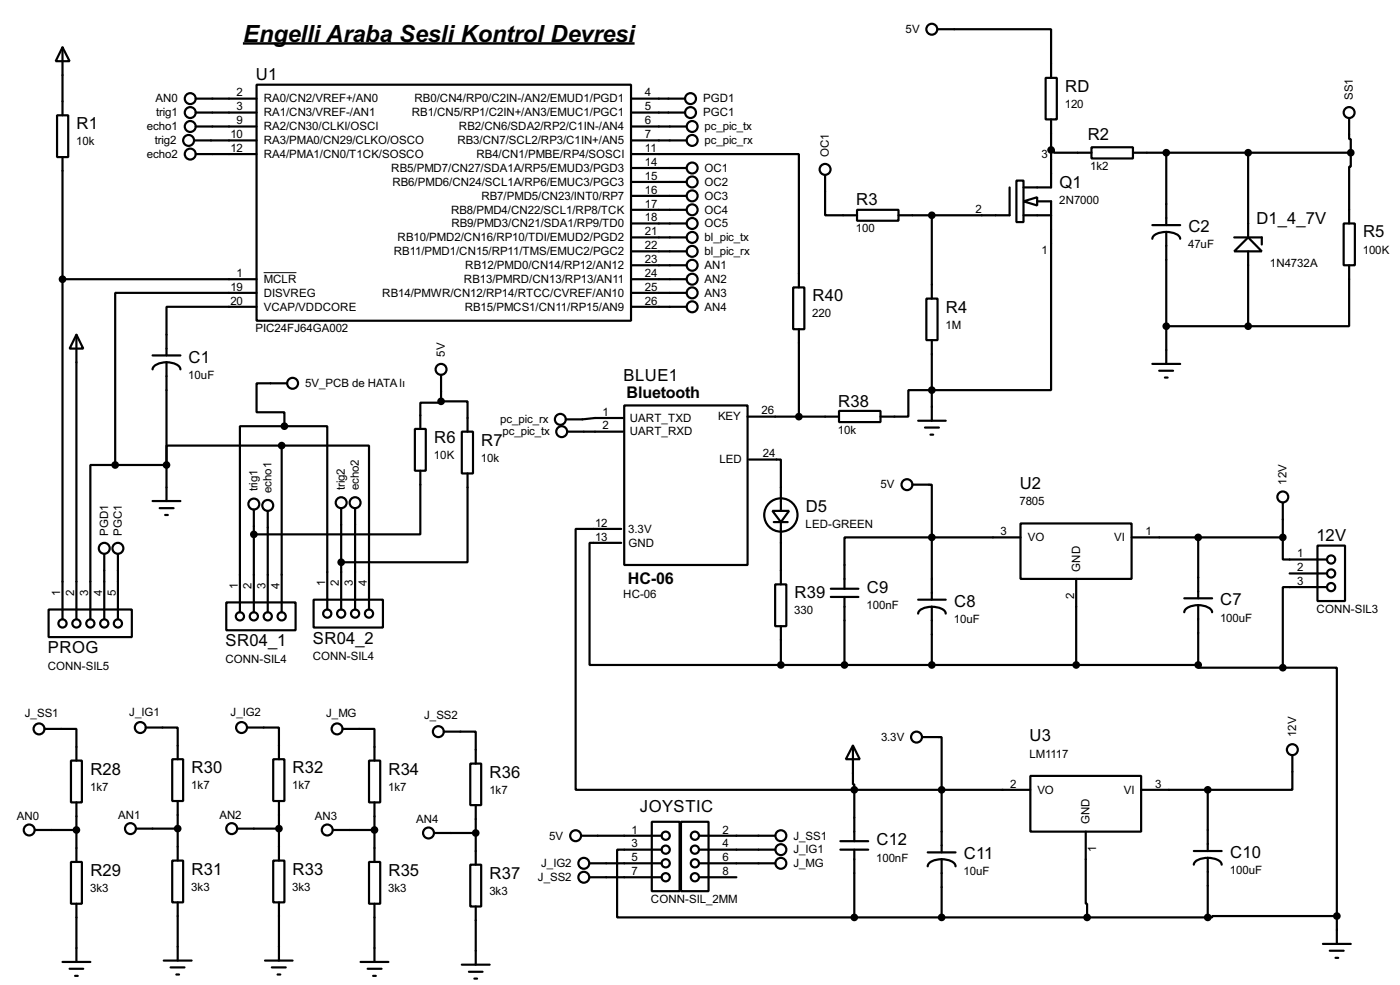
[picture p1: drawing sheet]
<svg xmlns="http://www.w3.org/2000/svg" width="256mm" height="180mm" viewBox="0 0 256 180" stroke-linecap="round" stroke-linejoin="round" font-family="sans-serif">
<g fill="none" stroke="#000" stroke-width=".4">
<path d="M11.5 8.7l1.3 2.5h-2.6zM11.5 8.7v12.4M35.9 18.1h11.1M47 15.5h68.6v43.2h-68.6zM115.6 18.1h9.9M171.8 5.4h20.8v8.9M191.6 14.3h2v7.6h-2zM10.5 21.1h2v7.7h-2zM11.5 28.8v84.5M35.6 25.7h11.4M35.9 23.2h11.1M35.9 20.6h11.1"/>
<path d="M35.9 28.2h11.1M115.6 28.2h30.8v24.4M115.6 23.2h10.2M115.6 25.7h10.2M115.6 20.6h9.9M115.6 30.8h10.2M115.6 33.3h10.2M115.6 35.9h10.2M115.6 38.4h10.2M151.2 32.1v7.3h5.8M157 38.4h7.6v2h-7.6zM170.7 39.4v15.3"/>
<path d="M185 34.3v5.1h-20.4M186.2 33.1h1.3v7.6h-1.3zM187.5 36.9l2.5-.8v1.5zM187.5 39.4h5.1M190 36.9h2.6v34.5h-26.2v4.9h-5.1M192.6 27.5h.5v.5h6.9M192.6 21.9v12.4h-5.1M200 27h7.6v2h-7.6zM207.6 28h39.9M213.7 28v13.2M228.7 28v15.5M247.2 21.6v3.9h.3v2.5"/>
<path d="M247.5 28v2.5h-.3v10.4M11.5 51.1h35.5M47 56.2h-16.5v8.9M47 53.6h-25.9v31.5M115.6 40.9h10.2M115.6 48.6h10.2M115.6 51.1h10.2M115.6 53.6h10.2M115.6 56.2h10.2M115.6 43.5h10.2M115.6 46h10.2M145.3 52.6h2.1v7.7h-2.1z"/>
<path d="M169.7 54.7h2.1v7.6h-2.1zM211.1 41.2h5.1M213.7 42.5a3.3 3.3 0 0 1 2.4 .8l.1 .4M213.7 42.5a3.2 3.2 0 0 0-2.5 .8l-.1 .4M213.7 42.5v24.1M213.7 59.7h15M226.1 43.5h5.1v1.3M228.7 43.5l2.5 2.5h-5.1zM228.7 46v13.7M246.2 40.9h2v7.7h-2zM247.2 48.6v11.1h-18.5M14 61.3l1.3 2.5h-2.5z"/>
<path d="M14 61.3v52M28 65.1h5.1M30.5 66.3a2.33 2.33 0 0 1 2.6 1.3M30.5 66.3a2.37 2.37 0 0 0-2.5 1.3M30.5 66.3v25.4M52.1 78h-8.1v34.1M52.1 78h7.9v33.6M52.6 70.2h-5.6v5.3h5.1v2.5M76 78.5h2v7.7h-2zM80.8 73.5v.2h-3.8v4.8M80.8 73.5h4.9v5.5M80.8 68.6v4.9"/>
<path d="M84.6 79h2.1v7.7h-2.1zM103.9 79h10.2M114.1 76.5h-5.1l-2.3 .3h-3M114.4 74.2h22.6v29.2h-22.6zM137 76.3h16.7M146.4 60.3v16M153.7 75.2h7.6v2.1h-7.6zM168.2 77h5.1M169.5 78.3h2.5M170.5 79.6h.5M170.7 62.3v14.7M211.1 66.6h5.1"/>
<path d="M212.4 67.9h2.5M213.4 69.1h.5M21.1 85.1h-4.5v28.2M28 91.7h5.1M29.3 93h2.5M30.3 94.3h.5M46.5 93.3v18.8M49.1 93.5v18.6M51.6 81.6h-21.1v3.5h-9.4M51.6 81.6h16v30M51.6 81.6v30.5M62.5 93v18.6"/>
<path d="M65.1 93v18.6M77 86.2v11.6h-30.5M85.7 86.7v16.2h-23.2M113.8 96.8h-8.3v47.8h51M113.8 99.4h-5.8v22.3h35.1M137.2 84.1h5.9v9.4M141.5 93.5h3.1l-1.5 2.1zM141.8 95.6h2.5M143.1 95.6v11.4M167.2 88.7h3.5v9.7M170.7 98.4h-16v9.4M170.7 98.4v11.4"/>
<path d="M170.7 98.4h16.3M187 95.8h20.3v10.2h-20.3zM207.3 98.4h27.7M219.5 98.4v11.1M235 98.4v4h8.1M235 92v6.4M241.4 99.9h5v10.1h-5zM8.9 111.6h15.3v5h-15.3zM19.1 101.4v11.9M21.6 101.4v11.9M41.5 110.3h12.7v5.1h-12.7zM57.5 109.8h12.7v5.1h-12.7z"/>
<path d="M142 107h2.1v7.6h-2.1zM143.1 114.6v7.1M152.2 107.8h5.1M152.2 109.3h5.1M154.7 109.3v12.4M168.2 109.8h5.1M170.7 111.1a3.2 3.2 0 0 1 2.5 .8l.1 .4M170.7 111.1a2.27 2.27 0 0 0-2.5 1.2M170.7 111.1v10.6M197.2 106v15.7M217 109.5h5.1M219.5 110.8a2.37 2.37 0 0 1 2.6 1.3"/>
<path d="M219.5 110.8a2.33 2.33 0 0 0-2.5 1.3M219.5 110.8v10.9M236.3 105h6.8M243.1 107.5h-8.1v14.7M8.2 133.4h5.8v5.8M13 139.2h2v7.7h-2zM26.7 133.2h5.9v5.8M31.6 139h2v7.6h-2zM45.3 133.2h5.8v5.8M50.1 139h2v7.6h-2zM62.8 133.4h5.8v5.8M67.6 139.2h2.1v7.7h-2.1z"/>
<path d="M81.3 133.9h5.9v5.9M86.2 139.8h2v7.6h-2zM143.1 121.7h76.4M156.3 136.5l1.2 2.5h-2.5zM156.3 136.5v7.1h.2v1M169 134.9h3.5v21.1M219.5 121.7v.5h15.5M235 122.2h9.9v45.5M236.8 138.2v6.4h-15.5M6.4 151.9h7.6M13 157.8h2v7.6h-2zM14 146.9v10.9"/>
<path d="M24.9 151.7h7.7M31.6 157.5h2v7.7h-2zM32.6 146.6v10.9M43.5 151.7h7.6M50.1 157.5h2v7.7h-2zM51.1 146.6v10.9M61 151.9h7.6M67.6 157.8h2.1v7.6h-2.1zM68.6 146.9v10.9M79.6 152.5h7.6M86.2 158.3h2v7.6h-2zM87.2 147.4v10.9"/>
<path d="M106.5 153h14.7M108 158h13.2M119.4 150.4h5.1v12.7h-5.1zM121.2 155.5h-8.1v12.4h43.4M124.8 150.4h5v12.7h-5zM128.1 153h13.9M128.1 155.5h13.9M128.1 158h13.9M154 155.5h5.1M154 154h5.1M156.5 144.6h32.3M156.5 144.6v9.4"/>
<path d="M156.5 155.5v12.4M170 156h5.1M172.5 157.3a3.2 3.2 0 0 1 2.4 .9l.2 .4M172.5 157.3a3.2 3.2 0 0 0-2.4 .9l-.1 .4M172.5 157.3v10.6M188.8 142h20.3v10.2h-20.3zM198.9 152.2v13.2h.3v2.5M209.1 144.6h12.2M218.7 155.8h5.1M221.3 157a3.2 3.2 0 0 1 2.4 .9l.1 .4M221.3 157a3.3 3.3 0 0 0-2.5 .9l-.1 .4M221.3 144.6v11.2"/>
<path d="M221.3 157v10.9M11.5 176.1h5.1M12.8 177.3h2.5M13.8 178.6h.5M14 165.4v10.7M30 175.8h5.1M31.3 177.1h2.5M32.3 178.4h.5M32.6 165.2v10.6M48.6 175.8h5M49.8 177.1h2.6M50.9 178.4h.5"/>
<path d="M51.1 165.2v10.6M66.1 176.1h5.1M67.4 177.3h2.5M68.4 178.6h.5M68.6 165.4v10.7M84.6 176.6h5.1M85.9 177.9h2.5M86.9 179.1h.5M87.2 165.9v10.7M108 160.6h13.2M128.1 160.6h6.8M156.5 167.9h64.8"/>
<path d="M242.4 172.8h5.1M243.6 174h2.6M244.7 175.3h.5M244.9 167.7h-22.8v.2h-.8M244.9 167.7v5.1"/>
<circle cx="34.8" cy="18.1" r="1"/>
<circle cx="126.5" cy="18.1" r="1"/>
<circle cx="170.7" cy="5.4" r="1"/>
<circle cx="34.5" cy="25.7" r="1"/>
<circle cx="34.8" cy="28.2" r="1"/>
<circle cx="34.8" cy="23.2" r="1"/>
<circle cx="34.8" cy="20.6" r="1"/>
<circle cx="126.5" cy="20.6" r="1"/>
<circle cx="126.8" cy="30.8" r="1"/>
<circle cx="126.8" cy="33.3" r="1"/>
<circle cx="126.8" cy="35.9" r="1"/>
<circle cx="126.8" cy="38.4" r="1"/>
<circle cx="126.8" cy="25.7" r="1"/>
<circle cx="126.8" cy="23.2" r="1"/>
<circle cx="151.1" cy="31" r="1"/>
<circle cx="247.1" cy="20.6" r="1"/>
<circle cx="126.8" cy="43.5" r="1"/>
<circle cx="126.8" cy="48.6" r="1"/>
<circle cx="126.8" cy="46" r="1"/>
<circle cx="126.8" cy="40.9" r="1"/>
<circle cx="126.8" cy="51.1" r="1"/>
<circle cx="126.8" cy="53.6" r="1"/>
<circle cx="126.8" cy="56.2" r="1"/>
<circle cx="53.6" cy="70.2" r="1"/>
<circle cx="80.8" cy="67.6" r="1"/>
<circle cx="102.6" cy="76.8" r="1"/>
<circle cx="102.9" cy="79" r="1"/>
<circle cx="46.5" cy="92.3" r="1"/>
<circle cx="49" cy="92.5" r="1"/>
<circle cx="62.5" cy="92" r="1"/>
<circle cx="65" cy="92" r="1"/>
<circle cx="143" cy="94.3" r="3.1"/>
<circle cx="166.1" cy="88.7" r="1"/>
<circle cx="235" cy="91" r="1"/>
<circle cx="11.4" cy="114.1" r=".75"/>
<circle cx="14" cy="114.1" r=".75"/>
<circle cx="16.5" cy="114.1" r=".75"/>
<circle cx="19.1" cy="100.4" r="1"/>
<circle cx="19.1" cy="114.1" r=".75"/>
<circle cx="21.6" cy="100.4" r="1"/>
<circle cx="21.6" cy="114.1" r=".75"/>
<circle cx="43.9" cy="112.8" r=".75"/>
<circle cx="46.5" cy="112.8" r=".75"/>
<circle cx="49" cy="112.8" r=".75"/>
<circle cx="51.6" cy="112.8" r=".75"/>
<circle cx="59.9" cy="112.3" r=".75"/>
<circle cx="62.5" cy="112.3" r=".75"/>
<circle cx="65" cy="112.3" r=".75"/>
<circle cx="67.6" cy="112.3" r=".75"/>
<circle cx="243.8" cy="102.4" r=".75"/>
<circle cx="243.8" cy="107.5" r=".75"/>
<circle cx="243.8" cy="105" r=".75"/>
<circle cx="7.1" cy="133.4" r="1"/>
<circle cx="25.7" cy="133.2" r="1"/>
<circle cx="44.2" cy="133.2" r="1"/>
<circle cx="61.7" cy="133.4" r="1"/>
<circle cx="80.3" cy="133.9" r="1"/>
<circle cx="167.9" cy="134.9" r="1"/>
<circle cx="236.7" cy="137.2" r="1"/>
<circle cx="5.3" cy="151.9" r="1"/>
<circle cx="23.9" cy="151.7" r="1"/>
<circle cx="42.4" cy="151.7" r="1"/>
<circle cx="59.9" cy="151.9" r="1"/>
<circle cx="78.5" cy="152.5" r="1"/>
<circle cx="105.4" cy="153" r="1"/>
<circle cx="106.9" cy="158" r="1"/>
<circle cx="121.9" cy="158" r=".75"/>
<circle cx="121.9" cy="153" r=".75"/>
<circle cx="121.9" cy="155.5" r=".75"/>
<circle cx="127.3" cy="155.5" r=".75"/>
<circle cx="127.3" cy="158" r=".75"/>
<circle cx="127.3" cy="153" r=".75"/>
<circle cx="143" cy="158" r="1"/>
<circle cx="143" cy="155.5" r="1"/>
<circle cx="143" cy="153" r="1"/>
<circle cx="106.9" cy="160.6" r="1"/>
<circle cx="121.9" cy="160.6" r=".75"/>
<circle cx="127.3" cy="160.6" r=".75"/>
</g>
<path d="M48.3 49.9h6" fill="none" stroke="#000" stroke-width=".18"/>
<g fill="#000" stroke="#000" stroke-width=".4">
<circle cx="170.7" cy="39.4" r=".5"/>
<circle cx="192.5" cy="27.5" r=".5"/>
<circle cx="213.6" cy="28" r=".5"/>
<circle cx="228.6" cy="28" r=".5"/>
<circle cx="247.4" cy="28" r=".5"/>
<circle cx="11.4" cy="51.1" r=".5"/>
<circle cx="213.6" cy="59.7" r=".5"/>
<circle cx="228.6" cy="59.7" r=".5"/>
<circle cx="52.1" cy="78" r=".5"/>
<circle cx="80.8" cy="73.5" r=".5"/>
<circle cx="146.3" cy="76.3" r=".5"/>
<circle cx="170.7" cy="71.4" r=".5"/>
<circle cx="21.1" cy="85.1" r=".5"/>
<circle cx="30.5" cy="85.1" r=".5"/>
<circle cx="46.5" cy="97.8" r=".5"/>
<circle cx="51.6" cy="81.6" r=".5"/>
<circle cx="170.7" cy="98.4" r=".5"/>
<circle cx="219.5" cy="98.4" r=".5"/>
<circle cx="235" cy="98.4" r=".5"/>
<circle cx="62.5" cy="102.9" r=".5"/>
<circle cx="143" cy="121.7" r=".5"/>
<circle cx="154.7" cy="121.7" r=".5"/>
<circle cx="170.7" cy="121.7" r=".5"/>
<circle cx="197.1" cy="121.7" r=".5"/>
<circle cx="219.5" cy="121.7" r=".5"/>
<circle cx="235" cy="122.2" r=".5"/>
<circle cx="14" cy="151.9" r=".5"/>
<circle cx="32.5" cy="151.7" r=".5"/>
<circle cx="51.1" cy="151.7" r=".5"/>
<circle cx="68.6" cy="151.9" r=".5"/>
<circle cx="87.1" cy="152.5" r=".5"/>
<circle cx="156.5" cy="144.6" r=".5"/>
<circle cx="172.5" cy="144.6" r=".5"/>
<circle cx="221.2" cy="144.6" r=".5"/>
<circle cx="156.5" cy="167.9" r=".5"/>
<circle cx="172.5" cy="167.9" r=".5"/>
<circle cx="199.1" cy="167.9" r=".5"/>
<circle cx="221.2" cy="167.9" r=".5"/>
<circle cx="244.9" cy="167.7" r=".5"/>
</g>
<path d="M44.5 8h71.8" fill="none" stroke="#000" stroke-width=".45"/>
<text font-size="4.9" x="44.6" y="7.8">Engelli Araba Sesli Kontrol Devresi</text>
<g font-size="3.4">
<text x="46.9" y="14.7">U1</text>
<text x="195.1" y="16.8">RD</text>
<text x="14" y="23.6">R1</text>
<text x="199.3" y="25.7">R2</text>
<text x="194.1" y="34.4">Q1</text>
<text x="156.9" y="37.6">R3</text>
<text x="230.2" y="40.9">D1_4_7V</text>
<text x="217.7" y="42.5">C2</text>
<text x="249.7" y="43.4">R5</text>
<text x="148.9" y="55.2">R40</text>
<text x="173.3" y="57.2">R4</text>
<text x="34.6" y="66.3">C1</text>
<text x="114.2" y="69.7">BLUE1</text>
<text x="153.6" y="74.4">R38</text>
<text x="79.6" y="81.1">R6</text>
<text x="88.2" y="81.5">R7</text>
<text x="186.8" y="89.5">U2</text>
<text x="147.6" y="93.8">D5</text>
<text x="241.2" y="99.1">12V</text>
<text x="145.6" y="109.5">R39</text>
<text x="158.8" y="108.5">C9</text>
<text x="174.8" y="111.1">C8</text>
<text x="223.6" y="110.8">C7</text>
<text x="8.8" y="119.6">PROG</text>
<text x="41.3" y="118.3">SR04_1</text>
<text x="57.3" y="117.8">SR04_2</text>
<text x="188.6" y="135.7">U3</text>
<text x="16.6" y="141.8">R28</text>
<text x="35.1" y="141.5">R30</text>
<text x="53.6" y="141.5">R32</text>
<text x="71.2" y="141.8">R34</text>
<text x="89.7" y="142.3">R36</text>
<text x="117.2" y="148.6">JOYSTIC</text>
<text x="160.6" y="154.7">C12</text>
<text x="16.6" y="160.3">R29</text>
<text x="35.1" y="160.1">R31</text>
<text x="53.6" y="160.1">R33</text>
<text x="71.2" y="160.3">R35</text>
<text x="89.7" y="160.8">R37</text>
<text x="176.6" y="157.3">C11</text>
<text x="225.4" y="157">C10</text>
</g>
<g font-size="3.3">
<text x="114.8" y="72.9">Bluetooth</text>
<text x="115" y="107">HC-06</text>
</g>
<g font-size="2.4">
<text x="165.9" y="6">5V</text>
<text x="43.4" y="17.6">2</text>
<text x="118.2" y="17.6">4</text>
<text x="26.9" y="23.8">echo1</text>
<text x="28.5" y="18.7">AN0</text>
<text x="28.6" y="21.3">trig1</text>
<text x="43.4" y="20.2">3</text>
<text x="43.4" y="22.8">9</text>
<text x="48.3" y="18.7">RA0/CN2/VREF+/AN0</text>
<text x="48.3" y="21.3">RA1/CN3/VREF-/AN1</text>
<text x="48.3" y="23.8">RA2/CN30/CLKI/OSCI</text>
<text x="75.4" y="21.3">RB1/CN5/RP1/C2IN+/AN3/EMUC1/PGC1</text>
<text x="75.9" y="18.7">RB0/CN4/RP0/C2IN-/AN2/EMUD1/PGD1</text>
<text x="84.1" y="23.8">RB2/CN6/SDA2/RP2/C1IN-/AN4</text>
<text x="118.2" y="20.2">5</text>
<text x="118.2" y="22.8">6</text>
<text x="128.8" y="18.7">PGD1</text>
<text x="128.8" y="21.3">PGC1</text>
<text x="129.1" y="23.8">pc_pic_tx</text>
<text x="195.1" y="19.8">120</text>
<text x="247.9" y="18.3" transform="rotate(-90 247.9 18.3)">SS1</text>
<text x="14" y="26.6">10k</text>
<text x="26.9" y="28.9">echo2</text>
<text x="28.4" y="26.4">trig2</text>
<text x="42.2" y="25.3">10</text>
<text x="42.2" y="27.8">12</text>
<text x="48.3" y="26.4">RA3/PMA0/CN29/CLKO/OSCO</text>
<text x="48.3" y="28.9">RA4/PMA1/CN0/T1CK/SOSCO</text>
<text x="83.8" y="26.4">RB3/CN7/SCL2/RP3/C1IN+/AN5</text>
<text x="87.3" y="28.9">RB4/CN1/PMBE/RP4/SOSCI</text>
<text x="118.2" y="25.3">7</text>
<text x="118.2" y="27.8">11</text>
<text x="129.1" y="26.4">pc_pic_rx</text>
<text x="151.9" y="28.7" transform="rotate(-90 151.9 28.7)">OC1</text>
<text x="190.8" y="28.9">3</text>
<text x="71.7" y="31.4">RB5/PMD7/CN27/SDA1A/RP5/EMUD3/PGD3</text>
<text x="71.9" y="34">RB6/PMD6/CN24/SCL1A/RP6/EMUC3/PGC3</text>
<text x="118.2" y="32.9">15</text>
<text x="118.2" y="35.5">16</text>
<text x="118.2" y="30.3">14</text>
<text x="129.1" y="31.4">OC1</text>
<text x="129.1" y="34">OC2</text>
<text x="199.7" y="31.1">1k2</text>
<text x="82.6" y="39.1">RB8/PMD4/CN22/SCL1/RP8/TCK</text>
<text x="82.7" y="41.6">RB9/PMD3/CN21/SDA1/RP9/TD0</text>
<text x="88.2" y="36.6">RB7/PMD5/CN23/INT0/RP7</text>
<text x="118.2" y="38">17</text>
<text x="118.2" y="40.5">18</text>
<text x="129.1" y="36.6">OC3</text>
<text x="129.1" y="39.1">OC4</text>
<text x="129.1" y="41.6">OC5</text>
<text x="178.7" y="39">2</text>
<text x="194.1" y="37.3">2N7000</text>
<text x="72.1" y="46.7">RB11/PMD1/CN15/RP11/TMS/EMUC2/PGC2</text>
<text x="72.8" y="44.1">RB10/PMD2/CN16/RP10/TDI/EMUD2/PGD2</text>
<text x="118.2" y="43">21</text>
<text x="118.2" y="45.6">22</text>
<text x="129.1" y="44.1">bl_pic_tx</text>
<text x="129.1" y="46.7">bl_pic_rx</text>
<text x="156.8" y="42.5">100</text>
<text x="190.8" y="46.4">1</text>
<text x="217.7" y="45.4">47uF</text>
<text x="249.7" y="46.5">100K</text>
<text x="42.2" y="53.2">19</text>
<text x="43.4" y="50.7">1</text>
<text x="48.3" y="51.8">MCLR</text>
<text x="85" y="51.8">RB13/PMRD/CN13/RP13/AN11</text>
<text x="85.2" y="49.3">RB12/PMD0/CN14/RP12/AN12</text>
<text x="118.2" y="48.2">23</text>
<text x="118.2" y="50.7">24</text>
<text x="118.2" y="53.2">25</text>
<text x="129.1" y="49.3">AN1</text>
<text x="129.1" y="51.8">AN2</text>
<text x="232.7" y="49">1N4732A</text>
<text x="42.2" y="55.7">20</text>
<text x="48.3" y="56.8">VCAP/VDDCORE</text>
<text x="48.3" y="54.3">DISVREG</text>
<text x="70" y="54.3">RB14/PMWR/CN12/RP14/RTCC/CVREF/AN10</text>
<text x="85.1" y="56.8">RB15/PMCS1/CN11/RP15/AN9</text>
<text x="118.2" y="55.7">26</text>
<text x="129.1" y="54.3">AN3</text>
<text x="129.1" y="56.8">AN4</text>
<text x="148.8" y="58.1">220</text>
<text x="46.8" y="60.8">PIC24FJ64GA002</text>
<text x="81.5" y="65.3" transform="rotate(-90 81.5 65.3)">5V</text>
<text x="173.2" y="60.2">1M</text>
<text x="34.5" y="69.3">10uF</text>
<text x="55.9" y="70.9">5V_PCB de HATA lı</text>
<text x="91.7" y="77.5">pc_pic_rx</text>
<text x="110.4" y="76.1">1</text>
<text x="115.4" y="77.2">UART_TXD</text>
<text x="131.5" y="76.9">KEY</text>
<text x="139.5" y="75.8">26</text>
<text x="79.5" y="84">10K</text>
<text x="92.1" y="79.7">pc_pic_tx</text>
<text x="110.4" y="78.6">2</text>
<text x="115.4" y="79.7">UART_RXD</text>
<text x="139.8" y="83.7">24</text>
<text x="153.5" y="79.4">10k</text>
<text x="47.2" y="90" transform="rotate(-90 47.2 90)">trig1</text>
<text x="63.2" y="89.7" transform="rotate(-90 63.2 89.7)">trig2</text>
<text x="65.8" y="89.7" transform="rotate(-90 65.8 89.7)">echo2</text>
<text x="88.1" y="84.6">10k</text>
<text x="131.8" y="84.8">LED</text>
<text x="161.3" y="89.4">5V</text>
<text x="235.7" y="88.7" transform="rotate(-90 235.7 88.7)">12V</text>
<text x="49.8" y="90.2" transform="rotate(-90 49.8 90.2)">echo1</text>
<text x="186.8" y="92.4">7805</text>
<text x="19.8" y="98" transform="rotate(-90 19.8 98)">PGD1</text>
<text x="22.3" y="98" transform="rotate(-90 22.3 98)">PGC1</text>
<text x="109" y="96.4">12</text>
<text x="109" y="99">13</text>
<text x="115.1" y="97.5">3.3V</text>
<text x="115.1" y="100.1">GND</text>
<text x="147.6" y="96.7">LED-GREEN</text>
<text x="183.3" y="98">3</text>
<text x="188.3" y="99.1">VO</text>
<text x="204.1" y="99.1">VI</text>
<text x="209.9" y="98">1</text>
<text x="43.5" y="107.8" transform="rotate(-90 43.5 107.8)">1</text>
<text x="46.1" y="107.8" transform="rotate(-90 46.1 107.8)">2</text>
<text x="48.6" y="107.8" transform="rotate(-90 48.6 107.8)">3</text>
<text x="51.2" y="107.8" transform="rotate(-90 51.2 107.8)">4</text>
<text x="59.5" y="107.2" transform="rotate(-90 59.5 107.2)">1</text>
<text x="62.1" y="107.2" transform="rotate(-90 62.1 107.2)">2</text>
<text x="64.6" y="107.2" transform="rotate(-90 64.6 107.2)">3</text>
<text x="67.2" y="107.2" transform="rotate(-90 67.2 107.2)">4</text>
<text x="197.9" y="104.7" transform="rotate(-90 197.9 104.7)">GND</text>
<text x="237.7" y="102">1</text>
<text x="237.7" y="104.6">2</text>
<text x="237.7" y="107.1">3</text>
<text x="11" y="109" transform="rotate(-90 11 109)">1</text>
<text x="13.6" y="109" transform="rotate(-90 13.6 109)">2</text>
<text x="16.1" y="109" transform="rotate(-90 16.1 109)">3</text>
<text x="18.7" y="109" transform="rotate(-90 18.7 109)">4</text>
<text x="21.2" y="109" transform="rotate(-90 21.2 109)">5</text>
<text x="114.2" y="109.5">HC-06</text>
<text x="145.5" y="112.5">330</text>
<text x="158.8" y="111.5">100nF</text>
<text x="196.8" y="109.7" transform="rotate(-90 196.8 109.7)">2</text>
<text x="223.5" y="113.8">100uF</text>
<text x="241.2" y="112.1">CONN-SIL3</text>
<text x="174.8" y="114">10uF</text>
<text x="8.7" y="122.6">CONN-SIL5</text>
<text x="41.3" y="121.3">CONN-SIL4</text>
<text x="57.3" y="120.8">CONN-SIL4</text>
<text x="4.5" y="131.3">J_SS1</text>
<text x="23.7" y="131.1">J_IG1</text>
<text x="42.2" y="131.1">J_IG2</text>
<text x="59.7" y="131.3">J_MG</text>
<text x="77.7" y="131.6">J_SS2</text>
<text x="161.4" y="135.6">3.3V</text>
<text x="237.5" y="134.9" transform="rotate(-90 237.5 134.9)">12V</text>
<text x="188.6" y="138.7">LM1117</text>
<text x="16.5" y="144.8">1k7</text>
<text x="21.6" y="149.9">AN1</text>
<text x="35.1" y="144.5">1k7</text>
<text x="40.2" y="149.9">AN2</text>
<text x="53.6" y="144.5">1k7</text>
<text x="71.1" y="144.8">1k7</text>
<text x="89.7" y="145.3">1k7</text>
<text x="185.1" y="144.2">2</text>
<text x="190" y="145.3">VO</text>
<text x="205.9" y="145.3">VI</text>
<text x="211.6" y="144.2">3</text>
<text x="3.1" y="150.1">AN0</text>
<text x="57.7" y="150.1">AN3</text>
<text x="76.2" y="150.6">AN4</text>
<text x="100.6" y="153.7">5V</text>
<text x="115.7" y="152.6">1</text>
<text x="115.7" y="155.1">3</text>
<text x="132.4" y="152.6">2</text>
<text x="132.4" y="155.1">4</text>
<text x="145.3" y="153.7">J_SS1</text>
<text x="199.6" y="150.9" transform="rotate(-90 199.6 150.9)">GND</text>
<text x="200.8" y="155.9" transform="rotate(-90 200.8 155.9)">1</text>
<text x="98.5" y="161.3">J_SS2</text>
<text x="99.1" y="158.7">J_IG2</text>
<text x="115.7" y="157.6">5</text>
<text x="115.7" y="160.2">7</text>
<text x="132.4" y="157.6">6</text>
<text x="132.4" y="160.2">8</text>
<text x="145.3" y="156.2">J_IG1</text>
<text x="145.3" y="158.7">J_MG</text>
<text x="160.5" y="157.7">100nF</text>
<text x="176.5" y="160.2">10uF</text>
<text x="225.3" y="160">100uF</text>
<text x="16.5" y="163.3">3k3</text>
<text x="35.1" y="163">3k3</text>
<text x="53.6" y="163">3k3</text>
<text x="71.1" y="163.3">3k3</text>
<text x="89.7" y="163.8">3k3</text>
<text x="119.2" y="165.2">CONN-SIL_2MM</text>
</g>
</svg>
